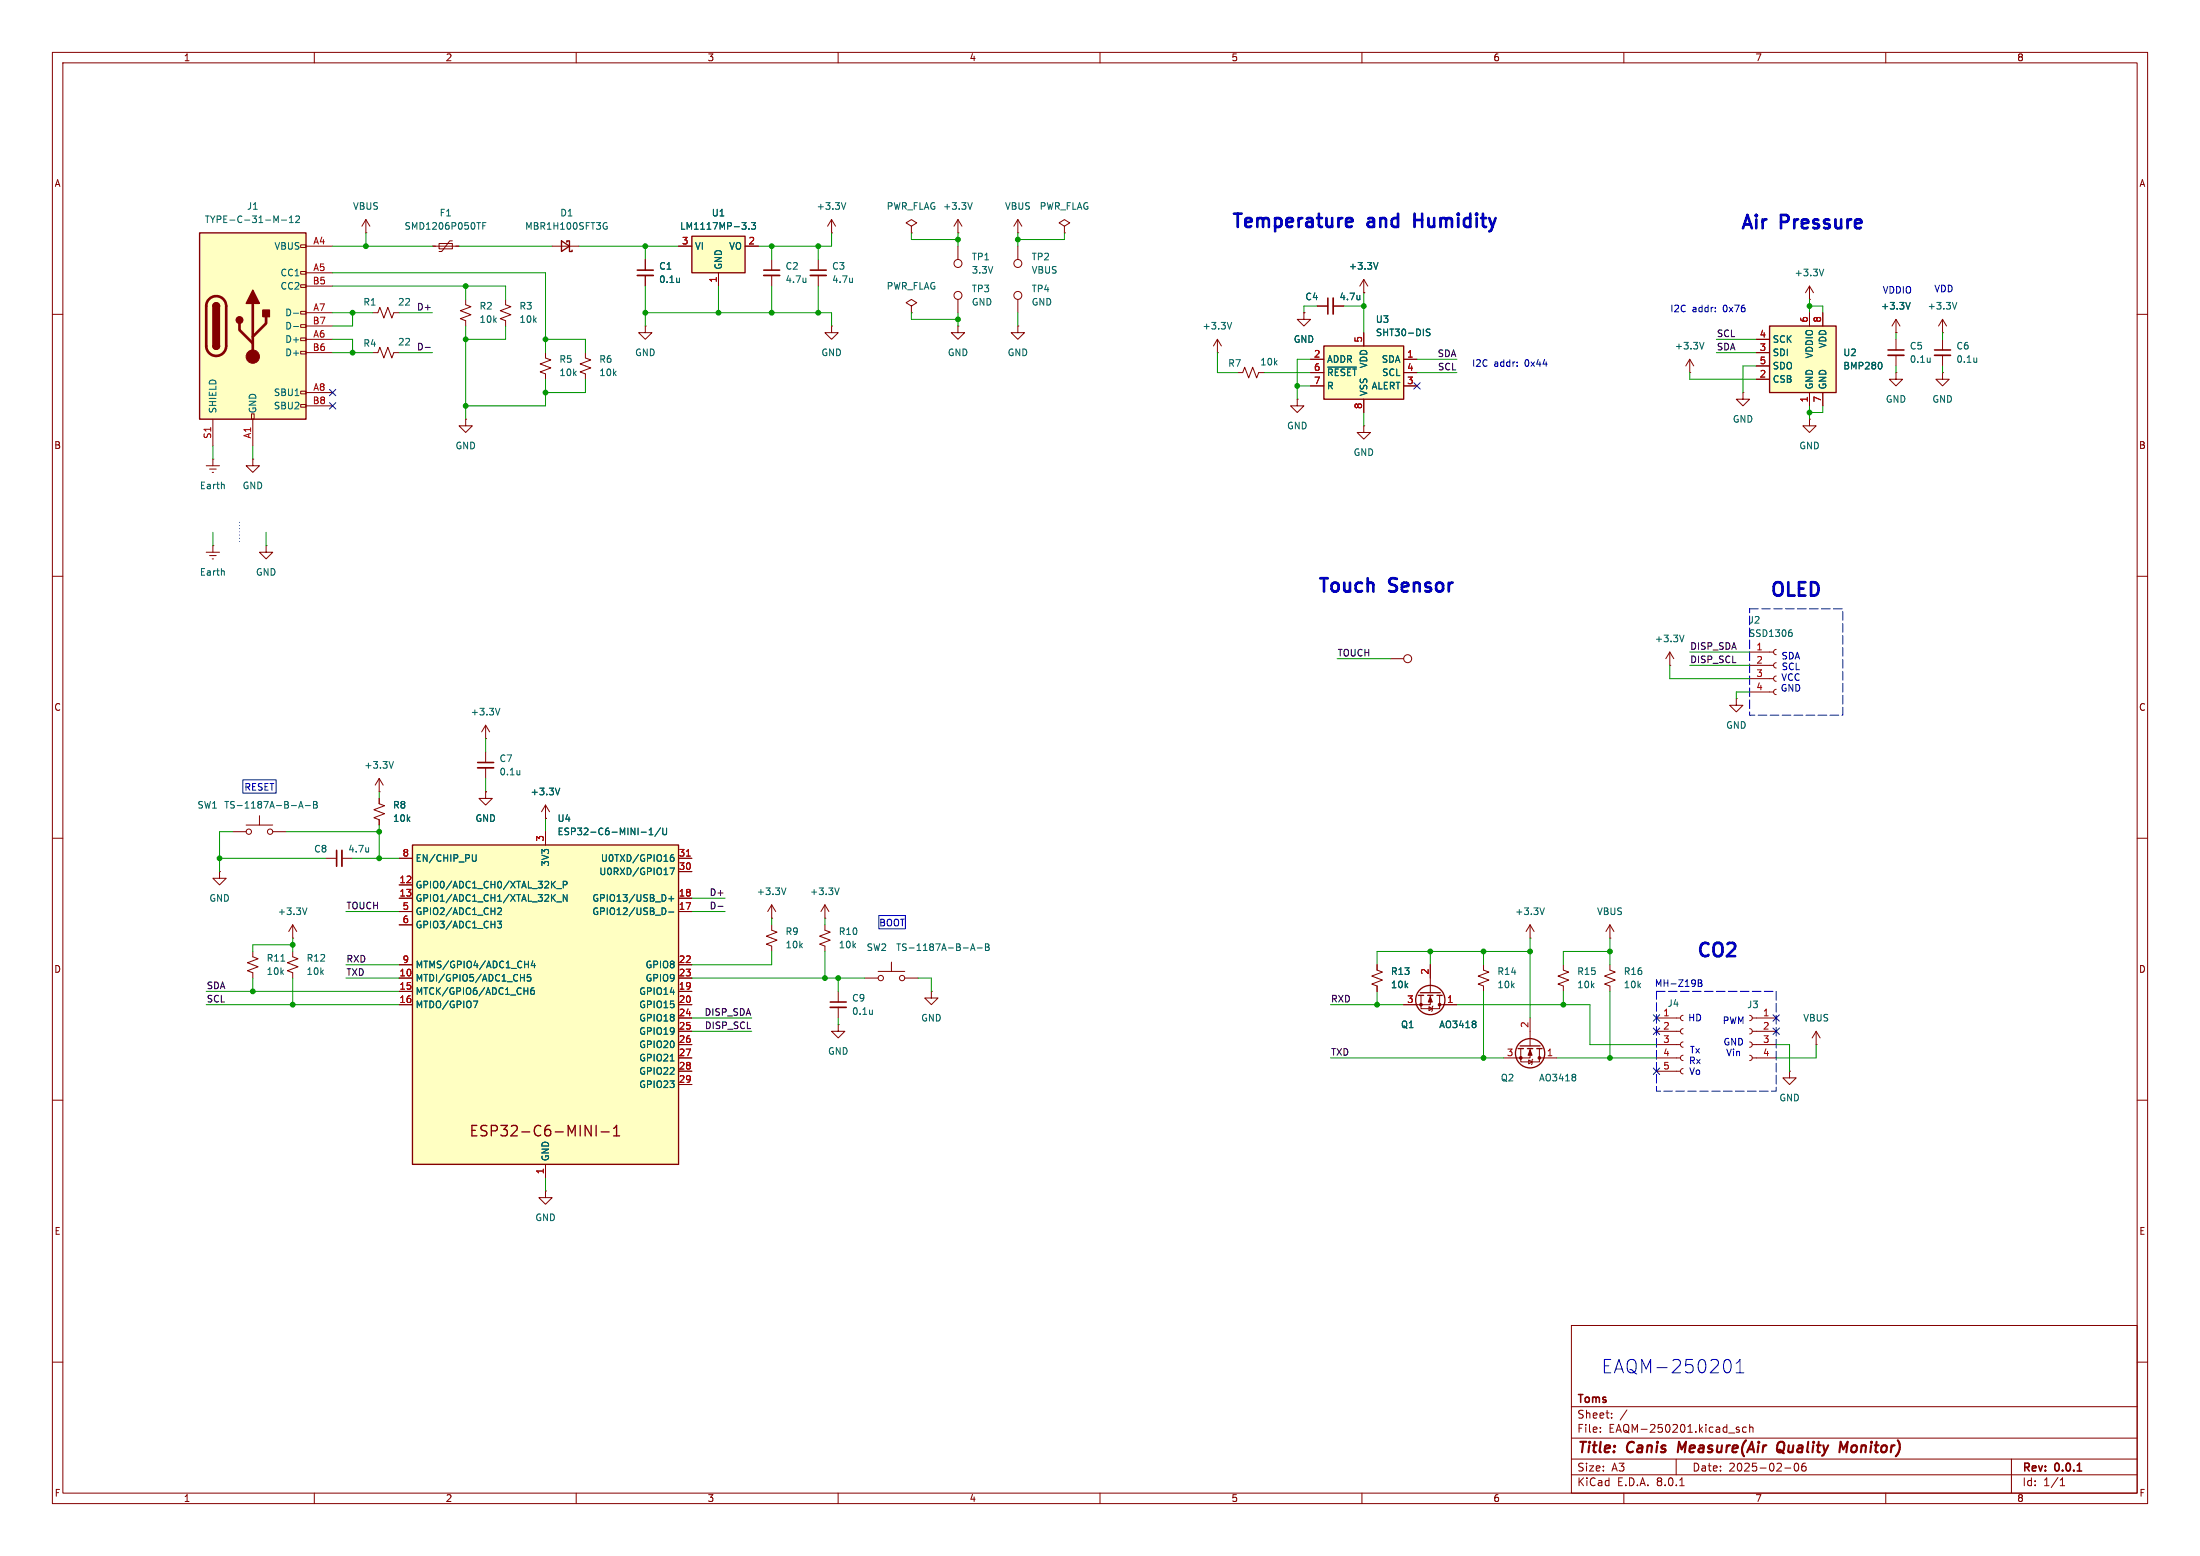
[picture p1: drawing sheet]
<svg xmlns="http://www.w3.org/2000/svg" width="420mm" height="297mm" viewBox="0 0 420 297" stroke-linecap="round" stroke-linejoin="round" font-family="sans-serif">
<g fill="none" stroke="#840000" stroke-width=".19">
<path d="M10 10h400v277h-400zM12 12h396v273h-396zM60 10v2M110 10v2M160 10v2M210 10v2M260 10v2M310 10v2M360 10v2M10 60h2M71.1 59.7h1l.4-1 .8 2 .7-2 .8 2 .4-1h1M194.3 44.5h.1"/>
<path d="M194.3 41.9l-.8 1.3M194.3 41.9v2.6M194.3 41.9l.8 1.3M203.2 43.2l1-.7-1-.6-1 .6 1 .7v1.3M203.2 44.5h.1M408 60h2M123.2 62.2v1.3h-1.3l1.3 1.3 1.3-1.3h-1.3M123.2 62.2h.1M158.7 62.2v1.3h-1.2l1.2 1.3 1.3-1.3h-1.3M158.7 62.2h.1M332.7 74.9v1.3h-1.2l1.2 1.3 1.3-1.3h-1.3M332.7 74.9h.1"/>
<path d="M345.4 80v1.3h-1.2l1.2 1.3 1.3-1.3h-1.3M345.4 80h.1M10 110h2M50.8 104.1v1.3h1.3l-1.3 1.3-1.3-1.3h1.3M50.8 104.1h.1M408 110h2M10 160h2M44.4 158.8h2.6M47 157.5h5.1M49.5 155.7v1.8M52.1 158.8h2.5M408 160h2"/>
<path d="M62.2 163.8h2.1M65.3 163.8h2M147.3 175.3h.1M147.3 176.5v1l1 .4-2 .8 2 .8-2 .7 1 .4v1M147.3 172.7l-.7 1.3M147.3 172.7v2.6M147.3 172.7l.8 1.3M157.5 175.3h.1M157.5 176.5v1l1 .4-2 .8 2 .8-2 .7 1 .4v1M157.5 172.7l-.8 1.3M157.5 172.7v2.6M157.5 172.7l.7 1.3"/>
<path d="M48.3 181.6v1l1 .4-2.1 .8 2.1 .7-2.1 .8 1.1 .4v1M160 195.6v1.3h-1.3l1.3 1.2 1.3-1.2h-1.3M160 195.6h.1M160 189.2v2.1M160 192.3v2M10 210h2M408 210h2M10 260h2M300 253h108v32h-108zM408 260h2M300 278.5h108M300 274.5h108"/>
<path d="M300 268.5h108M305.5 273.2v.2M305.5 272.5v.1M307.7 270.5v.2M307.7 269.8v.1M310.6 269.1l-1.3 1.9M320 278.5v3M332 272.5l-.3-.1-.3 .2 .1 .2 .5 .2v.3h-.6M333.4 272.5l-.5-.1-.2 .3 .1 .6h.6M334 272.5l.2-.1 .4 .1 .1 .9M334 271.9v1.5M342.7 279.4a.81 .81 0 0 0 .3 1.4l.2-.2 .2-.4-.2-.8"/>
<path d="M344.2 279.4a1.17 1.17 0 0 0-.1 1.3h.6l.1-.6-.3-.2h-.3l-.3 .2M384 278.5v6.5M60 285v2M110 285v2M160 285v2M210 285v2M260 285v2M300 281.5h108M310 285v2M320.7 283.6h.8M340.7 280.2h1.2M360 285v2"/>
<path d="M393.3 283.6h.9M393.3 282.5l.4-.4v1.5"/>
<circle cx="47.5" cy="158.8" r=".51"/>
<circle cx="51.6" cy="158.8" r=".51"/>
</g>
<path d="M64.3 162.3v3.1M158.5 191.3h3M396.5 280.8h.9" fill="none" stroke="#840000" stroke-width=".3"/>
<path d="M320.5 275.2l-.2 2M339.6 276.7l.4 .1 .2 .3M340.2 277.1l.2 .2M340.3 275.2a.77 .77 0 0 0-1 .7v1l.3 .3 .6-.1M340.4 276.9l-.2 .2M351.4 275.2l.5 1.4 .8-1.4-.2 2" fill="none" stroke="#840000" stroke-width=".4"/>
<g fill="none" stroke="#006464" stroke-width=".19">
<path d="M55.6 153.8h1M57 154.2l.4-1.2 .5 1.2M57.1 153.9h.6M58.3 153.8h1M59.9 153h.4l.2 .2-.2 .4 .2 .1 .1 .3-.3 .2h-.4zM59.9 153.6h.4M70.4 161.8v.8M70.4 162.5l-.1 .1M150 169.5l-.4 1.3M160.2 169.5l-.4 1.3M53.6 183.5h.8M166.5 192.8v.8"/>
<path d="M166.5 193.5v.1"/>
</g>
<path d="M65.3 162.3v3.1M158.5 192.3h3" fill="none" stroke="#840000" stroke-width=".33"/>
<path d="M252.7 66h15.3v10.2h-15.3z" fill="#ffffc2"/>
<path d="M252.7 66h15.3v10.2h-15.3z" fill="none" stroke="#840000" stroke-width=".25"/>
<g fill="none" stroke="#840000" stroke-width=".19">
<path d="M82.5 47h5.1M83.8 46.5h2.6v1h-2.6zM86.4 46h-.5l-1.6 2h-.5M156.2 49.5v2.1M156.2 52.6v2M158.7 44.5h.1M158.7 41.9l-.7 1.3M158.7 41.9v2.6M158.7 41.9l.8 1.3M345.4 57.2h.1M345.4 54.6l-.7 1.3M345.4 54.6v2.6"/>
<path d="M345.4 54.6l.8 1.3M71.1 67.3h1l.4-1 .8 2 .7-2 .8 2 .4-1h1M104.1 67.3v1l1.1 .4-2.1 .8 2.1 .7-2.1 .8 1 .4v1M111.8 67.3v1l1 .4-2.1 .8 2.1 .7-2.1 .8 1.1 .4v1M250.2 68.6h2.5M250.2 73.7h2.5M250.2 71.1h2.5M260.3 63.5v2.5M260.3 76.2v2.5M268 68.6h2.5M268 73.7h2.5M268 71.1h2.5"/>
<path d="M322.6 71.1h.1M322.6 68.6l-.8 1.3M322.6 68.6v2.5M322.6 68.6l.7 1.3M361.9 63.5h.1M361.9 71.1v1.3h-1.2l1.2 1.3 1.3-1.3h-1.3M361.9 71.1h.1M361.9 61l-.7 1.2M361.9 61v2.5M361.9 64.8v2M361.9 67.8v2.1M361.9 61l.8 1.2"/>
<path d="M370.8 63.5h.1M370.8 71.1v1.3h-1.2l1.2 1.3 1.3-1.3h-1.3M370.8 71.1h.1M370.8 61l-.7 1.2M370.8 61v2.5M370.8 64.8v2M370.8 67.8v2.1M370.8 61l.8 1.2M39.4 88.9h2.5M40 89.5h1.3M40.5 90.2h.3M40.6 87.6h.1"/>
<path d="M40.6 87.6v1.3M48.3 87.6v1.3h1.2l-1.2 1.3-1.3-1.3h1.3M48.3 87.6h.1M88.9 80v1.3h-1.3l1.3 1.3 1.3-1.3h-1.3M88.9 80h.1M39.4 105.4h2.5M40 106h1.3M40.5 106.7h.3M40.6 104.1h.1M40.6 104.1v1.3M318.8 127h.1M318.8 124.5l-.8 1.2"/>
<path d="M318.8 124.5v2.5M318.8 124.5l.7 1.2M334 132.1h4.6M334 129.5h4.6M334 127h4.6M334 124.5h4.6M339.1 131.6l-.4 .1-.1 .4 .1 .3 .4 .2M339.1 129l-.4 .2-.1 .3 .1 .4 .4 .1M339.1 126.5l-.4 .1-.1 .4 .1 .4 .4 .1M339.1 124l-.4 .1-.1 .4 .1 .3 .4 .2M72.4 151.1h.1M72.4 152.4v1l1 .4-2 .8 2 .7-2 .8 1 .4v1"/>
<path d="M72.4 148.6l-.8 1.3M72.4 148.6v2.5M72.4 148.6l.8 1.3M55.9 181.6v1l1 .4-2 .8 2 .7-2 .8 1 .4v1"/>
</g>
<g fill="none" stroke="#006464" stroke-width=".19">
<path d="M161.5 38.7l-.5 1.2M92.2 43.1h.4M92.8 42.5h-.6v1.3M162.7 53.1v.8M162.7 53.8v.1M348.2 51.4l-.5 1.2M364.7 57.7l-.5 1.3M373.6 57.7l-.5 1.3M253.5 70.1h5.5M273 62.9l-.5-.1-.2 .1v.4l.6 .2 .1 .3-.2 .3-.5-.1M325.3 65.3l-.4 1.3M368.5 68.3v.9"/>
<path d="M368.5 69l-.1 .1M377.4 68.3v.9M377.4 69l-.1 .1M42.8 92.5v.8M42.8 109v.8M321.5 121.2l-.4 1.3M341.7 120.7l.3 .1 .2 .1-.1 .5-.4 .1M341.8 120.2h.2M75.1 145.4l-.4 1.2"/>
</g>
<path d="M154.7 52.6h3M360.4 67.8h3.1M369.3 67.8h3.1" fill="none" stroke="#840000" stroke-width=".33"/>
<path d="M154.7 51.6h3M360.4 66.8h3.1M369.3 66.8h3.1" fill="none" stroke="#840000" stroke-width=".3"/>
<path d="M38.1 44.5h20.3v35.5h-20.3z" fill="#ffffc2"/>
<g fill="none" stroke="#840000" stroke-width=".19">
<path d="M57.4 59.4h1v.5h-1zM57.4 54.4h1v.5h-1zM57.4 51.8h1v.5h-1zM57.4 46.7h1v.5h-1zM58.4 47h5.1M58.4 52.1h5.1M58.4 59.7h5.1M58.4 54.6h5.1M88.9 57.2v1l1 .3-2 .8 2 .8-2 .7 1 .4v1M96.5 57.2v1l1 .3-2 .8 2 .8-2 .7 1 .4v1M105.4 47h5.1M123.2 49.5v2.1"/>
<path d="M123.2 52.6v2M248.9 59.7v1.3h-1.3l1.3 1.2 1.3-1.2h-1.3M248.9 59.7h.1M48 79h.5v1h-.5zM57.4 77.2h1v.5h-1zM57.4 74.7h1v.5h-1zM57.4 67.1h1v.5h-1zM57.4 64.5h1v.5h-1zM57.4 62h1v.5h-1zM58.4 64.8h5.1M58.4 74.9h5.1M58.4 67.3h5.1"/>
<path d="M58.4 62.2h5.1M58.4 77.5h5.1M236.2 71.1h1l.4-1 .8 2 .7-2 .8 2 .4-1h1M40.6 80v5.1M48.3 80v5.1"/>
</g>
<path d="M38.1 44.5h20.3v35.5h-20.3zM40.6 58.4a.64 .64 0 0 1 .7-.6 .64 .64 0 0 1 .6 .6M107.2 46l1.5 1-1.5 1zM108.2 46.2v-.2h.5v2h.5v-.2M40.6 66a.64 .64 0 0 0 .7 .7 .64 .64 0 0 0 .6-.7" fill="none" stroke="#840000" stroke-width=".25"/>
<path d="M39.9 57.1a1.91 1.91 0 0 1 2.1-.4 1.91 1.91 0 0 1 1.2 1.7v7.6a1.91 1.91 0 0 1-1.9 1.9 1.91 1.91 0 0 1-1.9-1.9v-7.7l.1-.7zM48.3 57.9v10.2M45.7 61.7v1.3l2.6 2.5M50.8 60.5v1.2l-2.5 2.6" fill="none" stroke="#840000" stroke-width=".51"/>
<g fill="#840000" stroke="#840000" stroke-width=".25">
<path d="M40.6 66h1.3a.64 .64 0 0 1-.6 .7 .64 .64 0 0 1-.7-.7z"/>
<path d="M40.6 58.4h1.3v7.6h-1.3z"/>
<path d="M40.8 58a.64 .64 0 0 1 .7-.2 .64 .64 0 0 1 .4 .6h-1.3z"/>
<path d="M48.3 55.4l1.2 2.5h-2.5z"/>
<path d="M50.2 59.2h1.2v1.3h-1.2z"/>
<circle cx="45.7" cy="61.1" r=".63"/>
</g>
<circle cx="48.3" cy="68.1" r="1.27" fill="#840000" stroke="#840000" stroke-width=".19"/>
<path d="M53.7 42h1M55.2 42.5h.8M55.2 41.6l.4-.4v1.3M56 59.8h1M56.5 41.3l.4-.1 .3 .4-.8 .9h.8M115.4 42.6h.5M115.7 43.2h.2v.4l-.5 .1M129.7 53.1v.8M129.7 53.8v.1M56 62.3h1" fill="none" stroke="#006464" stroke-width=".19"/>
<path d="M121.7 52.6h3" fill="none" stroke="#840000" stroke-width=".33"/>
<path d="M121.7 51.6h3" fill="none" stroke="#840000" stroke-width=".3"/>
<path d="M132.1 45.1h10.1v7h-10.1z" fill="#ffffc2"/>
<path d="M132.1 45.1h10.1v7h-10.1z" fill="none" stroke="#840000" stroke-width=".25"/>
<path d="M129.5 47h2.6M137.2 52.1v2.5M142.2 47h2.6M104.1 227.3v1.3h-1.2l1.2 1.3 1.3-1.3h-1.3M104.1 227.3h.1" fill="none" stroke="#840000" stroke-width=".19"/>
<path d="M141.6 42.5h.8l-.4 .5M142.4 43.1v.5M143 43.6v.2M143.4 42.5h.8l-.4 .5 .4 .1v.5l-.2 .2-.6-.2" fill="none" stroke="#006464" stroke-width=".19"/>
<path d="M78.7 161.3h50.8v60.9h-50.8z" fill="#ffffc2"/>
<g fill="none" stroke="#840000" stroke-width=".25">
<path d="M78.7 161.3h50.8v60.9h-50.8zM270.8 190h1M271.1 189.5h3.9M272.5 190h1.1M274.3 190h1M290.2 199.6h3.8M111.7 214.8l1.2 2v-2M113.8 214.8v2M114.8 216.1h1.5M117.1 216.8h1.2M117.1 215.4l.6-.6v2M289.8 200.2h1"/>
<path d="M291.6 200.2h1M293.4 200.2h1"/>
<circle cx="273" cy="190.9" r="2.79"/>
<circle cx="292.1" cy="201" r="2.79"/>
</g>
<g fill="none" stroke="#840000" stroke-width=".19">
<path d="M69.8 44.5h.1M69.8 41.9l-.7 1.3M69.8 41.9v2.6M69.8 41.9l.8 1.3M147.3 49.5v2.1M147.3 52.6v2M174 58.4l1-.6-1-.6-1 .6 1 .6v1.3M174 59.7h.1M174 43.2l1-.7-1-.6-1 .6 1 .7v1.3M174 44.5h.1M182.9 44.5h.1M182.9 41.9v2.6"/>
<path d="M182.9 47v2.5M182.9 57.2v2.5M182.9 41.9l-.8 1.3M182.9 41.9l.7 1.3M194.3 47v2.5M194.3 57.2v2.5M251.5 58.4h2M254.5 58.4h2M260.3 55.9h.1M260.3 53.3l-.7 1.3M260.3 53.3v2.6M260.3 53.3l.8 1.3"/>
<path d="M182.9 62.2v1.3h-1.3l1.3 1.3 1.2-1.3h-1.2M182.9 62.2h.1M194.3 62.2v1.3h-1.3l1.3 1.3 1.3-1.3h-1.3M194.3 62.2h.1M232.4 67.3h.1M232.4 64.8l-.8 1.2M232.4 64.8v2.5M232.4 64.8l.8 1.2M247.6 76.2v1.3h-1.2l1.2 1.2 1.3-1.2h-1.3M247.6 76.2h.1M260.3 81.3v1.3h-1.2l1.2 1.2 1.3-1.2h-1.3M260.3 81.3h.1"/>
<path d="M92.7 138.4l-.8 1.3M92.7 138.4v2.6M92.7 138.4l.8 1.3M265.4 125.7h2.6M331.5 133.4v1.2h-1.3l1.3 1.3 1.2-1.3h-1.2M331.5 133.4h.1M92.7 151.1v1.3h-1.3l1.3 1.3 1.3-1.3h-1.3M92.7 151.1h.1M92.7 141h.1M92.7 143.5v2M92.7 146.6v2M104.1 156.2h.1"/>
<path d="M104.1 153.7v2.5M104.1 158.8v2.5M104.1 153.7l-.7 1.2M104.1 153.7l.8 1.2M41.9 166.4v1.2h-1.3l1.3 1.3 1.3-1.3h-1.3M41.9 166.4h.1M55.9 179.1h.1M55.9 176.5l-.8 1.3M55.9 176.5v2.6M55.9 176.5l.7 1.3M76.2 168.9h2.5M76.2 171.5h2.5"/>
<path d="M76.2 174h2.5M76.2 163.8h2.5M76.2 176.5h2.5M129.5 171.5h2.6M129.5 174h2.6M129.5 166.4h2.6M129.5 163.8h2.6M292.1 179.1h.1M292.1 176.5v2.6M292.1 176.5l-.8 1.3M292.1 176.5l.8 1.3M307.3 179.1h.1"/>
<path d="M307.3 176.5v2.6M307.3 176.5l-.7 1.3M307.3 176.5l.8 1.3M76.2 186.7h2.5M76.2 189.2h2.5M76.2 191.8h2.5M76.2 184.2h2.5M129.5 186.7h2.6M129.5 189.2h2.6M129.5 191.8h2.6M129.5 184.2h2.6M129.5 194.3h2.6"/>
<path d="M129.5 196.9h2.6M129.5 199.4h2.6M165.1 186.7h2.5M167.6 185.4h5.1M170.2 183.6v1.8M172.7 186.7h2.6M177.8 189.2v1.3h-1.3l1.3 1.3 1.3-1.3h-1.3M177.8 189.2h.1M262.9 184.2v1l1 .3-2 .8 2 .8-2 .7 1 .4v1M271.3 190v2.5h3.5v-2.5M272.8 192.2l.6 .3-.6 .4zM273 190v1.8h-5"/>
<path d="M273 184.2v5.3M273.6 192l-.3 1M274.8 191.8h3.3M283.2 184.2v1l1 .3-2 .8 2 .8-2 .7 1 .4v1M292.1 194.3v5.3M298.4 184.2v1l1.1 .3-2.1 .8 2.1 .8-2.1 .7 1 .4v1M307.3 184.2v1l1.1 .3-2.1 .8 2.1 .8-2.1 .7 1 .4v1M316.2 194.3h4.6M316.2 196.9h4.6M316.2 199.4h4.6M321.3 198.9l-.3 .1-.2 .4 .2 .3 .3 .2M321.3 196.3l-.3 .2-.2 .4 .2 .3 .3 .2"/>
<path d="M321.3 193.8l-.3 .2-.2 .3 .2 .4 .3 .1M334 198.9l.4 .1 .1 .4-.1 .3-.4 .2M334 196.3l.4 .2 .1 .4-.1 .3-.4 .2M334 193.8l.4 .2 .1 .3-.1 .4-.4 .1M334.5 194.3h4.6M334.5 196.9h4.6M334.5 199.4h4.6M346.7 199.4h.1M346.7 196.9l-.8 1.2M346.7 196.9v2.5M346.7 196.9l.8 1.2M129.5 201.9h2.6"/>
<path d="M129.5 204.5h2.6M129.5 207h2.6M290.3 200.2v2.5h3.6v-2.5M291.8 202.3l.7 .4-.7 .4zM292.1 200.2v1.7h-5.1M292.6 202.2l-.2 1M293.9 201.9h3.3M316.2 201.9h4.6M316.2 204.5h4.6M321.3 204l-.3 .1-.2 .4 .2 .3 .3 .2M321.3 201.4l-.3 .2-.2 .3 .2 .4 .3 .1M334 201.4l.4 .2 .1 .3-.1 .4-.4 .1"/>
<path d="M334.5 201.9h4.6M341.6 204.5v1.2h-1.2l1.2 1.3 1.3-1.3h-1.3M341.6 204.5h.1M104.1 222.2v2.6"/>
<circle cx="182.9" cy="50.3" r=".76"/>
<circle cx="182.9" cy="56.4" r=".76"/>
<circle cx="194.3" cy="56.4" r=".76"/>
<circle cx="194.3" cy="50.3" r=".76"/>
<circle cx="268.7" cy="125.7" r=".76"/>
<circle cx="168.1" cy="186.7" r=".51"/>
<circle cx="172.2" cy="186.7" r=".51"/>
</g>
<g fill="none" stroke="#006464" stroke-width=".19">
<path d="M185.6 38.7l-.4 1.2M153.8 53.1v.8M153.8 53.8v.1M259.6 56.4v.8M259.6 57.1l-.1 .1M263.1 50.1l-.5 1.3M235.1 61.5l-.4 1.3M95.4 135.2l-.4 1.3M99.2 147.1v.8M99.2 147.8h.1M106.9 150.4l-.5 1.3M122.4 158.8h1"/>
<path d="M123.9 159.3h.7M123.9 158.4l.4-.3v1.2M126.1 158l-1.1 1.6M126.5 158.1v1l.3 .2h.3l.1-.2v-1M58.6 173.3l-.4 1.3M90.9 163.1l-.1 1.2-.1 .1-.4-.1M95 175.8h.7l-.4 .5 .4 .1v.6l-.2 .1-.5-.1M95 173.4l.5-.1 .2 .4-.7 .9h.7M106.3 169.6h.9M106.3 172.2h.9M107.5 168.9l.6-.1 .2-.2-.1-.3-.7-.1v1.3M108.3 170.8v1.2l-.8-1.2v1.2"/>
<path d="M126.9 173.4l.2 .4-.2 .7M127.7 174.1h.9M127.7 171.5h.9M127.9 165.7h.9l-.6 1.2M128.1 171.1v.9M128.6 163.1l-.4 .1a.86 .86 0 0 0 0 1.2l.4-.1 .1-.4-.3-.3-.3 .1-.1 .2M294.8 173.3l-.4 1.3M90.4 191.1h.8l-.5 1.2M99.4 186.6h.7M100 189.1h.8M100.1 186v1.3M100.2 184.1h.7"/>
<path d="M100.8 188.5v1.3M100.9 183.5v1.2M101.3 186h-.6l-.1 .6 .2-.1h.4l.2 .2-.1 .4-.2 .2-.5-.2M101.7 183.4l-.3 .9h.8M101.9 188.5l-.4 .1a.85 .85 0 0 0 0 1.2l.5-.1v-.4l-.2-.3-.4 .1-.1 .2M102 183.9v.8M183.9 180.9h1M185.3 181.4l.4-1.2 .4 1.2M185.4 181.1h.6M186.6 180.9h.9M188.1 180.2h.5l.2 .2-.2 .4 .2 .1 .1 .3-.3 .2h-.5zM188.1 180.8h.5"/>
<path d="M281.7 195l.1 .1-.1 .3M281.7 195.5l.1 .2-.1 .4M128 202.5h.7M300.7 205.1l.1 .2-.1 .2M300.7 205.7l.1 .1-.1 .5"/>
</g>
<path d="M131.1 163.4h.7" fill="none" stroke="#a90000" stroke-width=".19"/>
<path d="M145.8 52.6h3M254.5 56.9v3M91.2 146.6h3" fill="none" stroke="#840000" stroke-width=".33"/>
<path d="M145.8 51.6h3M253.5 56.9v3M91.2 145.5h3" fill="none" stroke="#840000" stroke-width=".3"/>
<g fill="#840000" stroke="#840000" stroke-width=".19">
<path d="M292.1 200.4l.4 1h-.8z"/>
<path d="M273 190.2l.4 1.1h-.7z"/>
<circle cx="290.3" cy="201.9" r=".25"/>
<circle cx="293.9" cy="201.9" r=".25"/>
<circle cx="271.3" cy="191.8" r=".25"/>
<circle cx="274.8" cy="191.8" r=".25"/>
</g>
<path d="M337.8 62.2h12.7v12.7h-12.7z" fill="#ffffc2"/>
<path d="M337.8 62.2h12.7v12.7h-12.7z" fill="none" stroke="#840000" stroke-width=".25"/>
<g fill="none" stroke="#840000" stroke-width=".19">
<path d="M123.2 49.5v2.1M123.2 52.6v2M129.5 47h2.6M137.2 52.1v2.5M142.2 47h2.6M248.9 59.7h.1M251.5 58.4h2M254.5 58.4h2M260.3 55.9h.1M345.4 59.7v2.5M348 59.7v2.5M250.2 68.6h2.5"/>
<path d="M250.2 73.7h2.5M250.2 71.1h2.5M260.3 63.5v2.5M260.3 76.2v2.5M268 68.6h2.5M268 73.7h2.5M268 71.1h2.5M335.3 72.4h2.5M335.3 67.3h2.5M335.3 64.8h2.5M335.3 69.9h2.5M345.4 74.9v2.6"/>
<path d="M348 74.9v2.6M361.9 63.5h.1M72.4 152.4v1M72.4 156.5v1M92.7 151.1h.1M104.1 156.2h.1M104.1 158.8v2.5M76.2 168.9h2.5M76.2 171.5h2.5M76.2 174h2.5M76.2 163.8h2.5M76.2 176.5h2.5"/>
<path d="M129.5 171.5h2.6M129.5 174h2.6M129.5 166.4h2.6M129.5 163.8h2.6M76.2 186.7h2.5M76.2 189.2h2.5M76.2 191.8h2.5M76.2 184.2h2.5M129.5 186.7h2.6M129.5 189.2h2.6M129.5 191.8h2.6M129.5 184.2h2.6"/>
<path d="M129.5 194.3h2.6M129.5 196.9h2.6M129.5 199.4h2.6M262.9 184.2v1M262.9 188.2v1M268 191.8h2.5M273 184.2v2.5M275.6 191.8h2.5M129.5 201.9h2.6M129.5 204.5h2.6M129.5 207h2.6M104.1 222.2v2.6"/>
</g>
<g fill="none" stroke="#006464" stroke-width=".19">
<path d="M129.7 53.1v.8M129.7 53.8v.1M141.6 42.5h.8l-.4 .5M142.4 43.1v.5M143 43.6v.2M143.4 42.5h.8l-.4 .5 .4 .1v.5l-.2 .2-.6-.2M259.6 56.4v.8M259.6 57.1l-.1 .1M263.1 50.1l-.5 1.3M364.7 57.7l-.5 1.3M253.5 70.1h5.5M273 62.9l-.5-.1-.2 .1v.4l.6 .2 .1 .3-.2 .3-.5-.1"/>
<path d="M359.1 69.2l.2 .4-.2 .8M106.9 150.4l-.5 1.3M122.4 158.8h1M123.9 159.3h.7M123.9 158.4l.4-.3v1.2M126.1 158l-1.1 1.6M126.5 158.1v1l.3 .2h.3l.1-.2v-1M90.9 163.1l-.1 1.2-.1 .1-.4-.1M95 175.8h.7l-.4 .5 .4 .1v.6l-.2 .1-.5-.1M95 173.4l.5-.1 .2 .4-.7 .9h.7M106.3 169.6h.9M106.3 172.2h.9"/>
<path d="M107.5 168.9l.6-.1 .2-.2-.1-.3-.7-.1v1.3M108.3 170.8v1.2l-.8-1.2v1.2M126.9 173.4l.2 .4-.2 .7M127.7 174.1h.9M127.7 171.5h.9M127.9 165.7h.9l-.6 1.2M128.1 171.1v.9M128.6 163.1l-.4 .1a.86 .86 0 0 0 0 1.2l.4-.1 .1-.4-.3-.3-.3 .1-.1 .2M90.4 191.1h.8l-.5 1.2M99.4 186.6h.7M100 189.1h.8M100.1 186v1.3"/>
<path d="M100.2 184.1h.7M100.8 188.5v1.3M100.9 183.5v1.2M101.3 186h-.6l-.1 .6 .2-.1h.4l.2 .2-.1 .4-.2 .2-.5-.2M101.7 183.4l-.3 .9h.8M101.9 188.5l-.4 .1a.85 .85 0 0 0 0 1.2l.5-.1v-.4l-.2-.3-.4 .1-.1 .2M102 183.9v.8M281.7 195l.1 .1-.1 .3M281.7 195.5l.1 .2-.1 .4M128 202.5h.7"/>
</g>
<path d="M81.2 66.3h.9M137.1 173h.9" fill="none" stroke="#0f0f0f" stroke-width=".19"/>
<path d="M46.4 148.8h6.3v2.6h-6.3zM167.8 174.8h5v2.5h-5zM324.2 187h.4l.3 .3-.3 .3 .3 .1v.3l-.2 .3h-.5zM324.2 187.6h.4M329.6 259.5a.65 .65 0 0 1 .8 .5 1.49 1.49 0 0 1-.5 2h-.3M331.4 262h1.5M331.4 260.2l.8-.7v2.5" fill="none" stroke="#0000c2" stroke-width=".19"/>
<path d="M257.3 41.6l.8 .1 .1 .5-1.2 .3M258.1 43.2l-.8 .1" fill="none" stroke="#0000c2" stroke-width=".51"/>
<path d="M334 116.2h17.8v20.3h-17.8zM316.2 189.2h22.9v19.1h-22.9z" fill="none" stroke="#0000c2" stroke-width=".19" stroke-dasharray="1.7 .6"/>
<path d="M45.7 99.7v3.8" fill="none" stroke="#0000c2" stroke-width=".19" stroke-dasharray="0 .6"/>
<g fill="none" stroke="#009600" stroke-width=".19">
<path d="M63.5 47h19M63.5 59.7h7.6M63.5 54.6h33v2.6M63.5 52.1h40.6v15.2M67.3 59.7v2.5h-3.8M69.8 44.5v2.5M76.2 59.7h6.3M87.6 47h17.8M88.9 54.6v2.6M110.5 47h19M123.2 59.7h35.5v2.5M123.2 47v2.5"/>
<path d="M123.2 54.6v7.6M137.2 54.6v5.1M147.3 47v2.5M147.3 54.6v5.1M156.2 47v2.5M156.2 54.6v5.1M158.7 44.5v2.5h-13.9M174 44.5v1.2h8.9M174 59.7v1.3h8.9M182.9 44.5v2.5M182.9 59.7v2.5M194.3 44.5v2.5"/>
<path d="M194.3 59.7v2.5M203.2 44.5v1.2h-8.9M251.5 58.4h-2.6v1.3M256.5 58.4h3.8M260.3 55.9v7.6M345.4 58.4h2.6v1.3M345.4 57.2v2.5M63.5 67.3h7.6M63.5 64.8h3.8v2.5M76.2 67.3h6.3M88.9 62.2v17.8M96.5 62.2v2.6h-7.6"/>
<path d="M104.1 64.8h7.7v2.5M104.1 72.4v5.1h-15.2M111.8 72.4v2.5h-7.7M232.4 67.3v3.8h3.8M241.3 71.1h8.9M247.6 73.7h2.6M250.2 68.6h-2.6v7.6M260.3 78.7v2.6M270.5 71.1h7.6M270.5 68.6h7.6M322.6 71.1v1.3h12.7M327.7 67.3h7.6"/>
<path d="M327.7 64.8h7.6M335.3 69.9h-2.6v5M345.4 77.5v2.5M348 77.5v1.2h-2.6M361.9 63.5v1.3M361.9 69.9v1.2M370.8 63.5v1.3M370.8 69.9v1.2M40.6 85.1v2.5M48.3 85.1v2.5M40.6 101.6v2.5M50.8 101.6v2.5"/>
<path d="M255.3 125.7h10.1M318.8 127v2.5h15.2M322.6 124.5h11.4M322.6 127h11.4M334 132.1h-2.5v1.3M44.4 158.8h-2.5v7.6M54.6 158.8h17.8M72.4 151.1v1.3M72.4 157.5v6.3M92.7 141v2.5M92.7 148.6v2.5M104.1 156.2v2.6"/>
<path d="M41.9 163.8h20.3M55.9 179.1v2.5M66 174h10.2M67.3 163.8h8.9M132.1 174h6.3M132.1 171.5h6.3M147.3 175.3v1.2M157.5 175.3v1.2M292.1 179.1v15.2M307.3 179.1v5.1M39.4 191.8h36.8M39.4 189.2h36.8"/>
<path d="M48.3 186.7v2.5M55.9 180.3h-7.6v1.3M55.9 186.7v5.1M66 184.2h10.2M66 186.7h10.2M132.1 186.7h33M132.1 196.9h11.4M132.1 194.3h11.4M147.3 181.6v2.6h-15.2M157.5 181.6v5.1M160 186.7v2.5M160 194.3v1.3"/>
<path d="M175.3 186.7h2.5v2.5M254 191.8h14M262.9 189.2v2.6M273 181.6v2.6M278.1 191.8h25.4v7.6h12.7M283.2 181.6v2.6M283.2 189.2v12.7M292.1 181.6h-29.2v2.6M298.4 189.2v2.6M307.3 181.6h-8.9v2.6M307.3 189.2v12.7M339.1 199.4h2.5v5.1"/>
<path d="M346.7 199.4v2.5h-7.6M254 201.9h33M297.2 201.9h19M104.1 224.8v2.5"/>
</g>
<g fill="none" stroke="#000084" stroke-width=".19">
<path d="M62.9 74.3l1.2 1.2M62.9 76.9l1.2 1.2M64.1 74.3l-1.2 1.2M64.1 76.9l-1.2 1.2M269.9 73.1l1.2 1.2M271.1 73.1l-1.2 1.2M315.6 193.7l1.2 1.2M315.6 196.2l1.2 1.3M316.8 193.7l-1.2 1.2M316.8 196.2l-1.2 1.3M338.5 193.7l1.2 1.2M338.5 196.2l1.2 1.3"/>
<path d="M339.7 193.7l-1.2 1.2M339.7 196.2l-1.2 1.3M315.6 203.9l1.2 1.2M316.8 203.9l-1.2 1.2"/>
</g>
<path d="M131.1 163.4h.7" fill="none" stroke="#a90000" stroke-width=".19"/>
<g fill="#009600" stroke="#009600" stroke-width=".19">
<circle cx="160" cy="186.7" r=".46"/>
<circle cx="157.5" cy="186.7" r=".46"/>
<circle cx="88.9" cy="64.8" r=".46"/>
<circle cx="88.9" cy="77.5" r=".46"/>
<circle cx="88.9" cy="54.6" r=".46"/>
<circle cx="104.1" cy="74.9" r=".46"/>
<circle cx="41.9" cy="163.8" r=".46"/>
<circle cx="72.4" cy="158.8" r=".46"/>
<circle cx="104.1" cy="64.8" r=".46"/>
<circle cx="137.2" cy="59.7" r=".46"/>
<circle cx="123.2" cy="59.7" r=".46"/>
<circle cx="147.3" cy="59.7" r=".46"/>
<circle cx="147.3" cy="47" r=".46"/>
<circle cx="123.2" cy="47" r=".46"/>
<circle cx="72.4" cy="163.8" r=".46"/>
<circle cx="48.3" cy="189.2" r=".46"/>
<circle cx="55.9" cy="180.3" r=".46"/>
<circle cx="55.9" cy="191.8" r=".46"/>
<circle cx="67.3" cy="59.7" r=".46"/>
<circle cx="67.3" cy="67.3" r=".46"/>
<circle cx="69.8" cy="47" r=".46"/>
<circle cx="156.2" cy="59.7" r=".46"/>
<circle cx="156.2" cy="47" r=".46"/>
<circle cx="247.6" cy="73.7" r=".46"/>
<circle cx="182.9" cy="45.7" r=".46"/>
<circle cx="182.9" cy="61" r=".46"/>
<circle cx="194.3" cy="45.7" r=".46"/>
<circle cx="283.2" cy="181.6" r=".46"/>
<circle cx="273" cy="181.6" r=".46"/>
<circle cx="298.4" cy="191.8" r=".46"/>
<circle cx="283.2" cy="201.9" r=".46"/>
<circle cx="262.9" cy="191.8" r=".46"/>
<circle cx="292.1" cy="181.6" r=".46"/>
<circle cx="307.3" cy="201.9" r=".46"/>
<circle cx="307.3" cy="181.6" r=".46"/>
<circle cx="345.4" cy="78.7" r=".46"/>
<circle cx="260.3" cy="58.4" r=".46"/>
<circle cx="345.4" cy="58.4" r=".46"/>
</g>
<g font-size="3.5" fill="#0000c2">
<text x="234.8" y="44.2">Temperature</text>
<text x="261.1" y="44.2">and</text>
<text x="271" y="44.2">Humidity</text>
<text x="332" y="44.5">Air</text>
<text x="339.9" y="44.5">Pressure</text>
<text x="251.3" y="113.8">Touch</text>
<text x="265.2" y="113.8">Sensor</text>
<text x="337.6" y="114.6">OLED</text>
<text x="323.6" y="183.4">CO2</text>
<text x="305.7" y="262.4">EAQM-250201</text>
</g>
<g font-size="2.8" fill="#840000">
<text x="89.4" y="217.3">ESP32-C6-MINI-1</text>
<text x="301" y="277.9">Title:</text>
<text x="310.6" y="277.9">Canis</text>
<text x="321.2" y="277.9">Measure(Air</text>
<text x="340.9" y="277.9">Quality</text>
<text x="353.6" y="277.9">Monitor)</text>
</g>
<g font-size="2.1" fill="#840000">
<text x="301" y="268.2">Toms</text>
<text x="301" y="273.7">File:</text>
<text x="301" y="271">Sheet:</text>
<text x="307.1" y="273.7">EAQM-250201.kicad_sch</text>
<text x="301" y="281.1">Size:</text>
<text x="307.6" y="281.1">A3</text>
<text x="323" y="281.1">Date:</text>
<text x="330" y="281.1">2025-02-06</text>
<text x="386" y="281.3">Rev:</text>
<text x="392.4" y="281.3">0.0.1</text>
<text x="301" y="283.9">KiCad</text>
<text x="308.7" y="283.9">E.D.A.</text>
<text x="316.3" y="283.9">8.0.1</text>
<text x="386" y="283.9">Id:</text>
<text x="390.1" y="283.9">1/1</text>
</g>
<g font-size="1.8" fill="#840000">
<text x="35" y="11.9">1</text>
<text x="85" y="11.9">2</text>
<text x="135" y="11.9">3</text>
<text x="185" y="11.9">4</text>
<text x="235" y="11.9">5</text>
<text x="285" y="11.9">6</text>
<text x="335" y="11.9">7</text>
<text x="385" y="11.9">8</text>
<text x="10.3" y="35.9">A</text>
<text x="408.3" y="35.9">A</text>
<text x="10.3" y="85.9">B</text>
<text x="408.2" y="85.9">B</text>
<text x="10.3" y="135.9">C</text>
<text x="408.2" y="135.9">C</text>
<text x="10.3" y="185.9">D</text>
<text x="408.2" y="185.9">D</text>
<text x="10.3" y="235.9">E</text>
<text x="408.3" y="235.9">E</text>
<text x="10.3" y="285.9">F</text>
<text x="35" y="286.9">1</text>
<text x="85" y="286.9">2</text>
<text x="135" y="286.9">3</text>
<text x="185" y="286.9">4</text>
<text x="235" y="286.9">5</text>
<text x="285" y="286.9">6</text>
<text x="335" y="286.9">7</text>
<text x="385" y="286.9">8</text>
<text x="408.3" y="285.9">F</text>
</g>
<g font-size="1.8" fill="#006464">
<text x="47.1" y="40.2">J1</text>
<text x="67.3" y="40.2">VBUS</text>
<text x="83.8" y="41.5">F1</text>
<text x="106.9" y="41.5">D1</text>
<text x="135.8" y="41.5">U1</text>
<text x="155.8" y="40.2">+3.3V</text>
<text x="169.2" y="40.2">PWR_FLAG +3.3V</text>
<text x="191.8" y="40.2">VBUS</text>
<text x="198.4" y="40.2">PWR_FLAG</text>
<text x="39" y="42.8">TYPE-C-31-M-12</text>
<text x="52.3" y="47.9">VBUS</text>
<text x="77.1" y="44">SMD1206P050TF</text>
<text x="100.1" y="44">MBR1H100SFT3G</text>
<text x="129.7" y="44">LM1117MP-3.3</text>
<text x="132.6" y="47.9">VI</text>
<text x="139.1" y="47.9">VO</text>
<text x="53.5" y="52.9">CC1</text>
<text x="125.7" y="51.7">C1</text>
<text x="138" y="51.6" transform="rotate(-90 138 51.6)">GND</text>
<text x="149.9" y="51.7">C2</text>
<text x="158.8" y="51.7">C3</text>
<text x="185.4" y="49.9">TP1</text>
<text x="185.4" y="52.4">3.3V</text>
<text x="196.9" y="49.9">TP2</text>
<text x="196.9" y="52.4">VBUS</text>
<text x="257.4" y="51.7">+3.3V</text>
<text x="342.5" y="52.9">+3.3V</text>
<text x="53.5" y="55.5">CC2</text>
<text x="69.3" y="58.5">R1</text>
<text x="75.9" y="58.5">22</text>
<text x="91.4" y="59.3">R2</text>
<text x="99.1" y="59.3">R3</text>
<text x="125.7" y="54.2">0.1u</text>
<text x="149.9" y="54.2">4.7u</text>
<text x="158.8" y="54.2">4.7u</text>
<text x="169.2" y="55.5">PWR_FLAG</text>
<text x="185.4" y="56">TP3</text>
<text x="185.4" y="58.5">GND</text>
<text x="196.9" y="56">TP4</text>
<text x="196.9" y="58.5">GND</text>
<text x="249.1" y="57.5">C4</text>
<text x="255.6" y="57.5">4.7u</text>
<text x="359" y="59.3">+3.3V</text>
<text x="367.9" y="59.3">+3.3V</text>
<text x="54.4" y="65.6">D+</text>
<text x="54.4" y="60.6">D-</text>
<text x="54.4" y="63.1">D-</text>
<text x="91.4" y="61.8">10k</text>
<text x="99.1" y="61.8">10k</text>
<text x="229.5" y="63.1">+3.3V</text>
<text x="246.9" y="65.6">GND</text>
<text x="262.6" y="61.8">U3</text>
<text x="262.6" y="64.4">SHT30-DIS</text>
<text x="338.3" y="65.6">SCK</text>
<text x="54.4" y="68.2">D+</text>
<text x="69.3" y="66.4">R4</text>
<text x="75.9" y="66.1">22</text>
<text x="106.7" y="69.4">R5</text>
<text x="106.7" y="72">10k</text>
<text x="114.3" y="69.4">R6</text>
<text x="114.3" y="72">10k</text>
<text x="121.2" y="68.2">GND</text>
<text x="156.7" y="68.2">GND</text>
<text x="180.8" y="68.2">GND</text>
<text x="192.3" y="68.2">GND</text>
<text x="234.4" y="70.2">R7</text>
<text x="240.5" y="70">10k</text>
<text x="253.2" y="69.4">ADDR</text>
<text x="253.2" y="72">~{RESET}</text>
<text x="261.2" y="70.4" transform="rotate(-90 261.2 70.4)">VDD</text>
<text x="263.7" y="69.4">SDA</text>
<text x="263.8" y="72">SCL</text>
<text x="319.6" y="66.9">+3.3V</text>
<text x="338.3" y="68.2">SDI</text>
<text x="338.3" y="70.7">SDO</text>
<text x="346.3" y="68.5" transform="rotate(-90 346.3 68.5)">VDDIO</text>
<text x="348.8" y="66.6" transform="rotate(-90 348.8 66.6)">VDD</text>
<text x="351.8" y="68.2">U2</text>
<text x="351.8" y="70.7">BMP280</text>
<text x="364.5" y="66.9">C5</text>
<text x="364.5" y="69.4">0.1u</text>
<text x="373.4" y="66.9">C6</text>
<text x="373.4" y="69.4">0.1u</text>
<text x="52.2" y="75.8">SBU1</text>
<text x="253.2" y="74.5">R</text>
<text x="261.2" y="75.7" transform="rotate(-90 261.2 75.7)">VSS</text>
<text x="261.8" y="74.5">ALERT</text>
<text x="338.3" y="73.3">CSB</text>
<text x="346.3" y="74.4" transform="rotate(-90 346.3 74.4)">GND</text>
<text x="348.8" y="74.4" transform="rotate(-90 348.8 74.4)">GND</text>
<text x="359.9" y="77.1">GND</text>
<text x="368.8" y="77.1">GND</text>
<text x="41.5" y="79" transform="rotate(-90 41.5 79)">SHIELD</text>
<text x="49.1" y="79" transform="rotate(-90 49.1 79)">GND</text>
<text x="52.2" y="78.3">SBU2</text>
<text x="245.6" y="82.1">GND</text>
<text x="330.7" y="80.9">GND</text>
<text x="86.9" y="86">GND</text>
<text x="258.3" y="87.2">GND</text>
<text x="343.4" y="86">GND</text>
<text x="38.1" y="93.6">Earth</text>
<text x="46.2" y="93.6">GND</text>
<text x="38.1" y="110.1">Earth</text>
<text x="48.8" y="110.1">GND</text>
<text x="333.8" y="119.2">J2</text>
<text x="315.8" y="122.8">+3.3V</text>
<text x="333.8" y="121.8">SSD1306</text>
<text x="89.8" y="136.8">+3.3V</text>
<text x="329.4" y="139.3">GND</text>
<text x="69.4" y="146.9">+3.3V</text>
<text x="95.3" y="145.6">C7</text>
<text x="95.3" y="148.2">0.1u</text>
<text x="37.6" y="154.5">SW1</text>
<text x="42.7" y="154.5">TS-1187A-B-A-B</text>
<text x="74.9" y="154.5">R8</text>
<text x="101.2" y="152">+3.3V</text>
<text x="74.9" y="157.1">10k</text>
<text x="90.7" y="157.1">GND</text>
<text x="106.3" y="157.1">U4</text>
<text x="106.3" y="159.6">ESP32-C6-MINI-1/U</text>
<text x="59.9" y="162.9">C8</text>
<text x="66.4" y="162.9">4.7u</text>
<text x="79.2" y="164.7">EN/CHIP_PU</text>
<text x="105" y="165.5" transform="rotate(-90 105 165.5)">3V3</text>
<text x="114.3" y="167.2">U0RXD/GPIO17</text>
<text x="114.6" y="164.7">U0TXD/GPIO16</text>
<text x="39.9" y="172.3">GND</text>
<text x="79.2" y="169.8">GPIO0/ADC1_CH0/XTAL_32K_P</text>
<text x="79.2" y="172.3">GPIO1/ADC1_CH1/XTAL_32K_N</text>
<text x="113" y="172.3">GPIO13/USB_D+</text>
<text x="144.4" y="171">+3.3V</text>
<text x="154.5" y="171">+3.3V</text>
<text x="52.9" y="174.9">+3.3V</text>
<text x="79.2" y="174.9">GPIO2/ADC1_CH2</text>
<text x="79.2" y="177.4">GPIO3/ADC1_CH3</text>
<text x="113" y="174.9">GPIO12/USB_D-</text>
<text x="149.9" y="178.7">R9</text>
<text x="160" y="178.7">R10</text>
<text x="289.2" y="174.9">+3.3V</text>
<text x="304.8" y="174.9">VBUS</text>
<text x="50.8" y="183.7">R11</text>
<text x="58.4" y="183.7">R12</text>
<text x="79.2" y="185">MTMS/GPIO4/ADC1_CH4</text>
<text x="123.1" y="185">GPIO8</text>
<text x="149.9" y="181.2">10k</text>
<text x="160" y="181.2">10k</text>
<text x="165.3" y="181.7">SW2</text>
<text x="171" y="181.7">TS-1187A-B-A-B</text>
<text x="50.8" y="186.3">10k</text>
<text x="58.4" y="186.3">10k</text>
<text x="79.2" y="187.6">MTDI/GPIO5/ADC1_CH5</text>
<text x="79.2" y="190.1">MTCK/GPIO6/ADC1_CH6</text>
<text x="121.9" y="190.1">GPIO14</text>
<text x="123.1" y="187.6">GPIO9</text>
<text x="162.6" y="191.4">C9</text>
<text x="265.4" y="186.3">R13</text>
<text x="265.4" y="188.8">10k</text>
<text x="285.8" y="186.3">R14</text>
<text x="285.8" y="188.8">10k</text>
<text x="301" y="186.3">R15</text>
<text x="301" y="188.8">10k</text>
<text x="309.9" y="186.3">R16</text>
<text x="309.9" y="188.8">10k</text>
<text x="79.2" y="192.6">MTDO/GPIO7</text>
<text x="121.9" y="192.6">GPIO15</text>
<text x="121.9" y="195.2">GPIO18</text>
<text x="121.9" y="197.7">GPIO19</text>
<text x="162.6" y="193.9">0.1u</text>
<text x="175.8" y="195.2">GND</text>
<text x="267.4" y="196.4">Q1</text>
<text x="274.7" y="196.4">AO3418</text>
<text x="318.3" y="192.4">J4</text>
<text x="333.5" y="192.6">J3</text>
<text x="344.2" y="195.2">VBUS</text>
<text x="121.9" y="200.3">GPIO20</text>
<text x="121.9" y="202.8">GPIO21</text>
<text x="158" y="201.5">GND</text>
<text x="121.9" y="205.3">GPIO22</text>
<text x="121.9" y="207.9">GPIO23</text>
<text x="286.4" y="206.6">Q2</text>
<text x="293.7" y="206.6">AO3418</text>
<text x="339.6" y="210.4">GND</text>
<text x="105" y="221.7" transform="rotate(-90 105 221.7)">GND</text>
<text x="102.1" y="233.3">GND</text>
</g>
<g font-size="1.8" fill="#a90000">
<text x="59.7" y="46.7">A4</text>
<text x="130.1" y="46.7">3</text>
<text x="142.8" y="46.7">2</text>
<text x="59.7" y="51.8">A5</text>
<text x="59.6" y="54.4">B5</text>
<text x="59.7" y="59.4">A7</text>
<text x="136.9" y="54" transform="rotate(-90 136.9 54)">1</text>
<text x="59.6" y="62">B7</text>
<text x="59.7" y="64.5">A6</text>
<text x="260.1" y="65.5" transform="rotate(-90 260.1 65.5)">5</text>
<text x="335.8" y="64.5">4</text>
<text x="345.2" y="61.7" transform="rotate(-90 345.2 61.7)">6</text>
<text x="347.7" y="61.7" transform="rotate(-90 347.7 61.7)">8</text>
<text x="59.6" y="67.1">B6</text>
<text x="250.8" y="68.3">2</text>
<text x="250.8" y="70.9">6</text>
<text x="268.5" y="68.3">1</text>
<text x="268.5" y="70.9">4</text>
<text x="335.8" y="67.1">3</text>
<text x="335.8" y="69.6">5</text>
<text x="59.6" y="77.2">B8</text>
<text x="59.7" y="74.7">A8</text>
<text x="250.8" y="73.4">7</text>
<text x="268.5" y="73.4">3</text>
<text x="335.8" y="72.1">2</text>
<text x="345.2" y="76.9" transform="rotate(-90 345.2 76.9)">1</text>
<text x="347.7" y="76.9" transform="rotate(-90 347.7 76.9)">7</text>
<text x="40.4" y="83.9" transform="rotate(-90 40.4 83.9)">S1</text>
<text x="48" y="83.8" transform="rotate(-90 48 83.8)">A1</text>
<text x="260.1" y="78.2" transform="rotate(-90 260.1 78.2)">8</text>
<text x="335.2" y="124.2">1</text>
<text x="335.2" y="126.7">2</text>
<text x="335.2" y="129.3">3</text>
<text x="335.2" y="131.8">4</text>
<text x="103.9" y="160.7" transform="rotate(-90 103.9 160.7)">3</text>
<text x="76.8" y="163.6">8</text>
<text x="129.5" y="166.1">30</text>
<text x="129.5" y="163.6">31</text>
<text x="76.2" y="168.7">12</text>
<text x="76.2" y="171.2">13</text>
<text x="76.8" y="173.7">5</text>
<text x="129.5" y="173.7">17</text>
<text x="129.5" y="171.2">18</text>
<text x="76.8" y="176.3">6</text>
<text x="76.8" y="183.9">9</text>
<text x="129.5" y="183.9">22</text>
<text x="76.2" y="186.4">10</text>
<text x="76.2" y="189">15</text>
<text x="76.2" y="191.5">16</text>
<text x="129.5" y="189">19</text>
<text x="129.5" y="191.5">20</text>
<text x="129.5" y="186.4">23</text>
<text x="268.5" y="191.5">3</text>
<text x="272.8" y="186.1" transform="rotate(-90 272.8 186.1)">2</text>
<text x="276.2" y="191.5">1</text>
<text x="129.5" y="194.1">24</text>
<text x="129.5" y="196.6">25</text>
<text x="291.8" y="196.3" transform="rotate(-90 291.8 196.3)">2</text>
<text x="317.4" y="194.1">1</text>
<text x="317.4" y="196.6">2</text>
<text x="336.5" y="194.1">1</text>
<text x="336.5" y="196.6">2</text>
<text x="129.5" y="199.1">26</text>
<text x="129.5" y="201.7">27</text>
<text x="287.6" y="201.7">3</text>
<text x="295.2" y="201.7">1</text>
<text x="317.4" y="199.1">3</text>
<text x="317.4" y="201.7">4</text>
<text x="336.5" y="199.1">3</text>
<text x="336.5" y="201.7">4</text>
<text x="129.5" y="204.2">28</text>
<text x="129.5" y="206.8">29</text>
<text x="317.4" y="204.2">5</text>
<text x="103.9" y="224.2" transform="rotate(-90 103.9 224.2)">1</text>
</g>
<g font-size="1.8" fill="#0f0f0f">
<text x="79.5" y="59.3">D+</text>
<text x="327.7" y="64.4">SCL</text>
<text x="79.5" y="67">D-</text>
<text x="274.4" y="68.2">SDA</text>
<text x="274.4" y="70.8">SCL</text>
<text x="327.7" y="67">SDA</text>
<text x="255.3" y="125.4">TOUCH</text>
<text x="322.6" y="124.1">DISP_SDA</text>
<text x="322.6" y="126.7">DISP_SCL</text>
<text x="66" y="173.6">TOUCH</text>
<text x="135.4" y="173.6">D-</text>
<text x="135.4" y="171.1">D+</text>
<text x="66" y="183.8">RXD</text>
<text x="39.4" y="191.4">SCL</text>
<text x="39.4" y="188.9">SDA</text>
<text x="66" y="186.3">TXD</text>
<text x="254" y="191.4">RXD</text>
<text x="134.4" y="194">DISP_SDA</text>
<text x="134.5" y="196.5">DISP_SCL</text>
<text x="254" y="201.6">TXD</text>
</g>
<g font-size="1.8" fill="#0000c2">
<text x="318.8" y="59.8">I2C</text>
<text x="323" y="59.8">addr:</text>
<text x="329" y="59.8">0x76</text>
<text x="359.3" y="56.2">VDDIO</text>
<text x="369.2" y="56">VDD</text>
<text x="280.9" y="70.2">I2C</text>
<text x="285.2" y="70.2">addr:</text>
<text x="291.2" y="70.2">0x44</text>
<text x="340" y="130.2">VCC</text>
<text x="340" y="126.1">SDA</text>
<text x="340" y="128.1">SCL</text>
<text x="339.8" y="132.2">GND</text>
<text x="46.6" y="151.1">RESET</text>
<text x="167.8" y="177">BOOT</text>
<text x="315.8" y="188.6">MH-Z19B</text>
<text x="322.2" y="195.1">HD</text>
<text x="328.8" y="195.7">PWM</text>
<text x="322.3" y="203.3">Rx</text>
<text x="322.5" y="201.3">Tx</text>
<text x="328.9" y="199.8">GND</text>
<text x="329.4" y="201.8">Vin</text>
<text x="322.4" y="205.4">Vo</text>
</g>
</svg>
